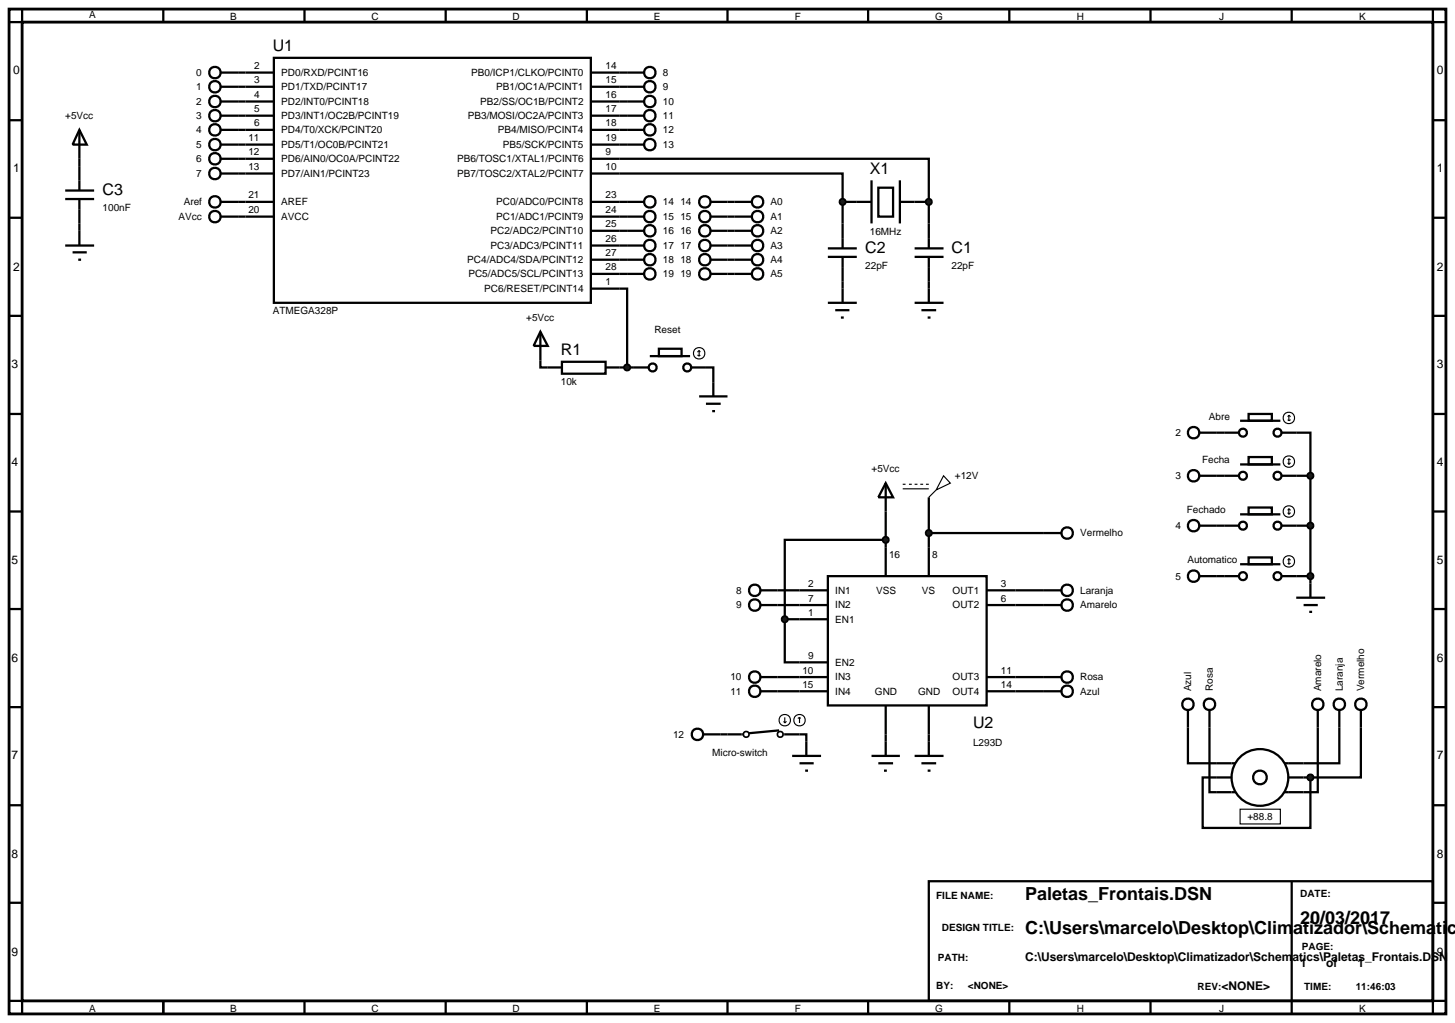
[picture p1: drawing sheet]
<svg xmlns="http://www.w3.org/2000/svg" width="257mm" height="180mm" viewBox="0 0 257 180" stroke-linecap="round" stroke-linejoin="round" font-family="sans-serif">
<path d="M1.6 1.6h253.4v177.2h-253.4zM3.9 3.9h248.8v172.6h-248.8z" fill="none" stroke="#000" stroke-width=".5"/>
<g fill="none" stroke="#000" stroke-width=".4">
<path d="M3.9 1.6v2.3h-2.3M28.8 1.6v2.3M38.9 12.8h9.4M38.9 15.3h9.4M38.9 17.9h9.4M48.3 10.2h55.9v43.2h-55.9zM53.7 1.6v2.3M78.6 1.6v2.3M103.5 1.6v2.3M104.2 12.8h9.4M104.2 15.3h9.4M104.2 17.9h9.4"/>
<path d="M128.3 1.6v2.3M153.1 1.6v2.3M178 1.6v2.3M202.9 1.6v2.3M227.8 1.6v2.3M252.7 1.6v2.3h2.3M1.6 21.2h2.3M1.6 38.4h2.3M14 28v1.3M14 39.4v1.3M38.9 20.4h9.4M38.9 22.9h9.4"/>
<path d="M38.9 25.5h9.4M38.9 28h9.4M38.9 30.6h9.4M38.9 35.6h9.4M38.9 38.2h9.4M104.2 28h59.6v7.6M104.2 30.6h44.4v5M104.2 20.4h9.4M104.2 22.9h9.4M104.2 25.5h9.4M104.2 35.6h9.4M104.2 38.2h9.4"/>
<path d="M125.3 35.6h7.3M125.3 38.2h7.3M148.6 35.6h2.5M148.6 35.6v3.8M161.3 35.6h2.5M163.8 35.6v3.8M252.7 21.2h2.3M252.7 38.4h2.3M1.6 55.7h2.3M104.2 50.9h6.4v13.9M104.2 40.7h9.4M104.2 43.3h9.4"/>
<path d="M104.2 45.8h9.4M104.2 48.3h9.4M125.3 40.7h7.3M125.3 43.3h7.3M125.3 45.8h7.3M125.3 48.3h7.3M148.6 49.6v1.3M163.8 49.6v1.3M252.7 55.7h2.3M1.6 73h2.3M95.3 63.6v1.2h3.8M99.1 63.8h7.7v2.1h-7.7z"/>
<path d="M106.8 64.8h7.6M114.6 62.8h7.1M116.2 61.5h4v1.3h-4zM122 64.8h3.8v5.1M123.3 69.9h5M124.5 71.2h2.6M125.6 72.5h.5M214.6 76.3h1.3M228.6 76.3h2.5v7.6M252.7 73h2.3M1.6 90.2h2.3M156.2 95.2h-17.8v14"/>
<path d="M156.2 90.2v6.3M163.8 87.7v8.8M163.8 94h20.3M214.6 92.7h1.3M214.6 83.9h1.3M228.6 92.7h2.5M228.6 83.9h2.5M231.1 83.9v19M252.7 90.2h2.3M1.6 107.4h2.3M137.1 104.1h3.9M137.1 106.7h3.9"/>
<path d="M137.1 119.4h3.9M138.4 109.2v7.6h2.6M138.4 109.2h2.6M179.1 104.1h5M179.1 106.7h5M179.1 119.4h5M214.6 101.6h1.3M228.6 101.6h2.5M252.7 107.4h2.3M1.6 124.7h2.3M127.1 129.5h1.2M137.1 121.9h3.9"/>
<path d="M141 129.5h1.2v1.3M156.2 129.5v1.3M163.8 129.5v1.3M179.1 121.9h5M209.5 128.3v6.3h5.1M213.3 128.3v11.4h1.3M214.6 137.1h-2.5v8.9h19v-8.9M229.9 137.1h1.2M232.4 128.3v11.4h-2.5M236.2 128.3v6.3h-6.3M240 128.3v8.8h-8.9M252.7 124.7h2.3"/>
<path d="M1.6 142h2.3M1.6 159.2h2.3M163.8 155.4h88.9v21.1h-88.9zM227.8 155.4v23.4M252.7 142h2.3M252.7 159.2h2.3M1.6 176.5h2.3v2.3M28.8 176.5v2.3M53.7 176.5v2.3M78.6 176.5v2.3M103.5 176.5v2.3M128.3 176.5v2.3"/>
<path d="M153.1 176.5v2.3M178 176.5v2.3M202.9 176.5v2.3M255 176.5h-2.3v2.3"/>
<circle cx="37.9" cy="17.9" r="1.01"/>
<circle cx="37.9" cy="15.3" r="1.01"/>
<circle cx="37.9" cy="12.8" r="1.01"/>
<circle cx="114.6" cy="12.8" r="1.01"/>
<circle cx="114.6" cy="15.3" r="1.01"/>
<circle cx="114.6" cy="17.9" r="1.01"/>
<circle cx="37.9" cy="30.6" r="1.01"/>
<circle cx="37.9" cy="28" r="1.01"/>
<circle cx="37.9" cy="35.6" r="1.01"/>
<circle cx="37.9" cy="22.9" r="1.01"/>
<circle cx="37.9" cy="25.5" r="1.01"/>
<circle cx="37.9" cy="38.2" r="1.01"/>
<circle cx="37.9" cy="20.4" r="1.01"/>
<circle cx="114.6" cy="35.6" r="1.01"/>
<circle cx="114.6" cy="22.9" r="1.01"/>
<circle cx="114.6" cy="25.5" r="1.01"/>
<circle cx="114.6" cy="38.2" r="1.01"/>
<circle cx="114.6" cy="20.4" r="1.01"/>
<circle cx="124.3" cy="35.6" r="1.01"/>
<circle cx="124.3" cy="38.2" r="1.01"/>
<circle cx="133.6" cy="35.6" r="1.01"/>
<circle cx="133.6" cy="38.2" r="1.01"/>
<circle cx="114.6" cy="48.3" r="1.01"/>
<circle cx="114.6" cy="45.8" r="1.01"/>
<circle cx="114.6" cy="40.7" r="1.01"/>
<circle cx="114.6" cy="43.3" r="1.01"/>
<circle cx="124.3" cy="43.3" r="1.01"/>
<circle cx="124.3" cy="40.7" r="1.01"/>
<circle cx="124.3" cy="48.3" r="1.01"/>
<circle cx="124.3" cy="45.8" r="1.01"/>
<circle cx="133.6" cy="48.3" r="1.01"/>
<circle cx="133.6" cy="45.8" r="1.01"/>
<circle cx="133.6" cy="40.7" r="1.01"/>
<circle cx="133.6" cy="43.3" r="1.01"/>
<circle cx="115.1" cy="64.8" r=".7"/>
<circle cx="121.2" cy="64.8" r=".7"/>
</g>
<g fill="none" stroke="#000" stroke-width=".2">
<path d="M123 62.6l.3 .2M123.3 61.8v1M123.3 61.8l-.3 .3M123.3 61.8l.2 .3M123.5 62.6l-.2 .2"/>
<circle cx="123.3" cy="62.3" r="1.01"/>
</g>
<path d="M110.2 64.5l.4-.2-.5 .5zM110.6 64.3l.3 .1 .2 .4zM111.1 64.8l-.1 .3-.4 .2zM110.1 64.8l.5 .5-.3-.1z" fill="#004000" stroke="#000" stroke-width=".4"/>
<path d="M110.1 64.8l.5-.5 .5 .5-.5 .5z" fill="#004000"/>
<path d="M151.1 35.6h2.6M153.7 31.8v7.6M154.9 33.1h2.6v5.1h-2.6zM158.7 31.8v7.6M158.7 35.6h2.6M163.8 39.4v4.4M95.3 58.5l1.3 2.5h-2.5zM95.3 58.5v5.1M161.3 45.3h5.1M161.3 43.8h5.1M163.8 45.3v4.3" fill="none" stroke="#000" stroke-width=".4"/>
<path d="M163.5 35.2l.3-.1-.5 .5zM163.8 35.1l.3 .1 .2 .4zM164.3 35.6l-.1 .3-.4 .2zM163.3 35.6l.5 .5-.4-.2z" fill="#004000" stroke="#000" stroke-width=".4"/>
<path d="M163.3 35.6l.5-.5 .5 .5-.5 .5z" fill="#004000"/>
<path d="M148.6 39.4v4.4M146 45.3h5.1M146 43.8h5.1M148.6 45.3v4.3" fill="none" stroke="#000" stroke-width=".4"/>
<path d="M148.3 35.2l.3-.1-.5 .5zM148.6 35.1l.3 .1 .2 .4zM149.1 35.6l-.1 .3-.4 .2zM148.1 35.6l.5 .5-.4-.2z" fill="#004000" stroke="#000" stroke-width=".4"/>
<path d="M148.1 35.6l.5-.5 .5 .5-.5 .5z" fill="#004000"/>
<g fill="none" stroke="#000" stroke-width=".4">
<path d="M11.5 35.1h5.1M11.5 33.6h5.1M14 22.9l1.3 2.6h-2.5zM14 22.9v5.1M14 29.3v4.3M14 35.1v4.3M11.5 43.3h5.1M12.8 44.5h2.5M13.8 45.8h.5M14 40.7v2.6M146 53.4h5.1M147.3 54.7h2.5"/>
<path d="M148.3 56h.5M148.6 50.9v2.5M161.3 53.4h5.1M162.5 54.7h2.6M163.6 56h.5M163.8 50.9v2.5M156.2 85.2l1.3 2.5h-2.6zM156.2 85.2v5M156.2 96.5v5.1M163.8 96.5v5.1M141 104.1h5M141 106.7h5"/>
<path d="M141 119.4h5M141 109.2h5M141 116.8h5M146 101.6h28v22.8h-28zM174 104.1h5.1M174 106.7h5.1M174 119.4h5.1M141 121.9h5M153.7 133.3h5M154.9 134.6h2.6M155.9 135.9h.5M156.2 124.4v5.1"/>
<path d="M156.2 130.8v2.5M161.3 133.3h5.1M162.5 134.6h2.6M163.6 135.9h.5M163.8 124.4v5.1M163.8 130.8v2.5M174 121.9h5.1"/>
</g>
<g fill="#004000" stroke="#000" stroke-width=".4">
<path d="M138.1 108.8l.3-.1-.5 .5zM138.4 108.7l.3 .1 .2 .4zM138.9 109.2l-.1 .3-.4 .2zM137.9 109.2l.5 .5-.4-.2z"/>
<path d="M155.8 94.9l.4-.2-.5 .5zM156.2 94.7l.3 .1 .2 .4zM156.7 95.2l-.1 .3-.4 .2zM155.7 95.2l.5 .5-.3-.1z"/>
</g>
<g fill="#004000">
<path d="M138.4 108.7l.5 .5-.5 .5-.5-.5z"/>
<path d="M155.7 95.2l.5-.5 .5 .5-.5 .5z"/>
</g>
<g fill="none" stroke="#000" stroke-width=".4">
<path d="M209.5 125.2v3.1M213.3 125.2v3.1M214.6 134.6h3.3M214.6 139.7h3.3M214.6 137.1h2.6M226.5 134.6h3.4M226.5 139.7h3.4M227.3 137.1h2.6M232.4 125.2v3.1M236.2 125.2v3.1M240 125.2v3.1"/>
<circle cx="209.5" cy="124.2" r="1.01"/>
<circle cx="213.3" cy="124.2" r="1.01"/>
<circle cx="222.2" cy="137.1" r="1.21"/>
<circle cx="222.2" cy="137.1" r="5"/>
<circle cx="232.4" cy="124.2" r="1.01"/>
<circle cx="236.2" cy="124.2" r="1.01"/>
<circle cx="240" cy="124.2" r="1.01"/>
</g>
<path d="M218.7 142.7h7.1v2.6h-7.1z" fill="none" stroke="#000" stroke-width=".2"/>
<path d="M230.7 136.8l.4-.2-.5 .5zM231.1 136.6l.4 .2 .1 .3zM231.1 137.6l.5-.5-.2 .4zM230.6 137.1l.5 .5-.3-.1z" fill="#004000" stroke="#000" stroke-width=".4"/>
<path d="M230.6 137.1l.5-.5 .5 .5-.5 .5z" fill="#004000"/>
<g fill="none" stroke="#000" stroke-width=".4">
<path d="M215.9 76.3h2.5M218.7 74.2h7.1M220.2 73h4.1v1.2h-4.1zM226 76.3h2.6M184.1 94h3.1M215.9 83.9h2.5M215.9 92.7h2.5M218.7 81.9h7.1M218.7 90.7h7.1M218.7 99.5h7.1M220.2 80.6h4.1v1.3h-4.1zM220.2 89.5h4.1v1.2h-4.1z"/>
<path d="M220.2 98.3h4.1v1.2h-4.1zM226 83.9h2.6M226 92.7h2.6M134.1 104.1h3M134.1 106.7h3M134.1 119.4h3M184.1 104.1h3.1M184.1 106.7h3.1M184.1 119.4h3.1M215.9 101.6h2.5M226 101.6h2.6M228.6 105.4h5.1"/>
<path d="M229.9 106.7h2.5M230.9 107.9h.5M231.1 102.9v2.5M124 129.5h3.1M128.3 129.5h2.7M134.1 121.9h3M137.4 128.8l-5.3 .5M138.2 129.5h2.8M139.7 133.3h5.1M141 134.6h2.5M142 135.9h.5M142.2 130.8v2.5"/>
<path d="M184.1 121.9h3.1"/>
<circle cx="219.2" cy="76.3" r=".7"/>
<circle cx="225.3" cy="76.3" r=".7"/>
<circle cx="188.2" cy="94" r="1.01"/>
<circle cx="219.2" cy="92.7" r=".7"/>
<circle cx="219.2" cy="83.9" r=".7"/>
<circle cx="225.3" cy="83.9" r=".7"/>
<circle cx="225.3" cy="92.7" r=".7"/>
<circle cx="133.1" cy="119.4" r="1.01"/>
<circle cx="133.1" cy="106.7" r="1.01"/>
<circle cx="133.1" cy="104.1" r="1.01"/>
<circle cx="188.2" cy="104.1" r="1.01"/>
<circle cx="188.2" cy="106.7" r="1.01"/>
<circle cx="188.2" cy="119.4" r="1.01"/>
<circle cx="219.2" cy="101.6" r=".7"/>
<circle cx="225.3" cy="101.6" r=".7"/>
<circle cx="123" cy="129.5" r="1.01"/>
<circle cx="133.1" cy="121.9" r="1.01"/>
<circle cx="188.2" cy="121.9" r="1.01"/>
</g>
<g fill="none" stroke="#000" stroke-width=".3">
<circle cx="131.6" cy="129.5" r=".51"/>
<circle cx="137.6" cy="129.5" r=".51"/>
</g>
<g fill="none" stroke="#000" stroke-width=".2">
<path d="M227.1 74l.2 .2M227.3 73.2v1M227.3 73.2l-.2 .3M227.3 73.2l.3 .3M227.6 74l-.3 .2M227.1 81.6l.2 .3M227.1 90.4l.2 .3M227.1 99.3l.2 .2M227.3 80.9v1M227.3 89.7v1M227.3 98.5v1M227.3 80.9l-.2 .2"/>
<path d="M227.3 80.9l.3 .2M227.3 89.7l-.2 .3M227.3 89.7l.3 .3M227.3 98.5l-.2 .3M227.3 98.5l.3 .3M227.6 81.6l-.3 .3M227.6 90.4l-.3 .3M227.6 99.3l-.3 .2M138.2 127.2l.2 .3M138.4 126.5v1M138.7 127.2l-.3 .3M141 126.5l-.3 .2"/>
<path d="M141 126.5l.2 .2M141 126.5v1"/>
<circle cx="227.3" cy="73.7" r="1.01"/>
<circle cx="227.3" cy="99" r="1.01"/>
<circle cx="227.3" cy="90.2" r="1.01"/>
<circle cx="227.3" cy="81.4" r="1.01"/>
<circle cx="138.4" cy="127" r="1.01"/>
<circle cx="141" cy="127" r="1.01"/>
</g>
<g fill="#004000" stroke="#000" stroke-width=".4">
<path d="M230.7 101.3l.4-.2-.5 .5zM231.1 101.1l.3 .1 .2 .4zM231.1 102.1l.5-.5-.2 .4zM230.6 101.6l.5 .5-.3-.1z"/>
<path d="M230.8 92.3l.3-.1-.5 .5zM231.1 92.2l.4 .2 .1 .3zM231.1 93.2l.5-.5-.2 .4zM230.6 92.7l.5 .5-.3-.1z"/>
<path d="M230.8 83.5l.3-.1-.5 .5zM231.1 83.4l.4 .2 .1 .3zM231.1 84.4l.5-.5-.1 .3zM230.6 83.9l.5 .5-.3-.1z"/>
</g>
<g fill="#004000">
<path d="M230.6 101.6l.5-.5 .5 .5-.5 .5z"/>
<path d="M231.1 92.2l.5 .5-.5 .5-.5-.5z"/>
<path d="M231.1 83.4l.5 .5-.5 .5-.5-.5z"/>
</g>
<g fill="none" stroke="#000" stroke-width=".4">
<path d="M211.6 76.3h3M211.6 83.9h3M211.6 92.7h3M211.6 101.6h3"/>
<circle cx="210.5" cy="76.3" r="1.01"/>
<circle cx="210.5" cy="83.9" r="1.01"/>
<circle cx="210.5" cy="92.7" r="1.01"/>
<circle cx="210.5" cy="101.6" r="1.01"/>
</g>
<path d="M159.2 85.4h.5M159.2 86.2h4.6M160.3 85.4h.5M161.3 85.4h.5M162.3 85.4h.5M163.3 85.4h.5M165.1 86.4l-1.3 1.3M166.4 83.9l1.2 1.3-2.5 1.2z" fill="none" stroke="#000" stroke-width=".2"/>
<path d="M163.5 93.6l.3-.1-.5 .5zM163.8 93.5l.4 .2 .1 .3zM164.3 94l-.2 .4-.3 .1zM163.3 94l.5 .5-.3-.1z" fill="#004000" stroke="#000" stroke-width=".4"/>
<path d="M163.8 93.5l.5 .5-.5 .5-.5-.5z" fill="#004000"/>
<g font-size="3.2">
<text x="180.8" y="158.8">Paletas_Frontais.DSN</text>
<text x="180.8" y="164.7">C:\Users\marcelo\Desktop\Climatizador\Schematics</text>
<text x="229.3" y="162.9">20/03/2017</text>
</g>
<g font-size="2.8">
<text x="48.1" y="9.1">U1</text>
<text x="18.1" y="34.4">C3</text>
<text x="153.4" y="30.7">X1</text>
<text x="152.6" y="44.6">C2</text>
<text x="167.8" y="44.6">C1</text>
<text x="98.9" y="62.7">R1</text>
<text x="171.6" y="128.4">U2</text>
</g>
<g font-size="2.1">
<text x="2.3" y="13.1">0</text>
<text x="253.4" y="13.1">0</text>
<text x="2.3" y="30.4">1</text>
<text x="253.4" y="30.4">1</text>
<text x="2.3" y="47.7">2</text>
<text x="253.4" y="47.7">2</text>
<text x="2" y="64.9">3</text>
<text x="253.4" y="64.9">3</text>
<text x="2" y="82.2">4</text>
<text x="253.4" y="82.2">4</text>
<text x="2" y="99.4">5</text>
<text x="253.4" y="99.4">5</text>
<text x="2" y="116.7">6</text>
<text x="253.4" y="116.7">6</text>
<text x="2" y="133.9">7</text>
<text x="253.4" y="133.9">7</text>
<text x="2" y="151.2">8</text>
<text x="253.4" y="151.2">8</text>
<text x="2" y="168.5">9</text>
<text x="180.8" y="169.5">C:\Users\marcelo\Desktop\Climatizador\Schematics\Paletas_Frontais.DSN</text>
<text x="229.3" y="170.5">1</text>
<text x="233.9" y="170.5">of</text>
<text x="239.4" y="170.5">1</text>
<text x="253.4" y="168.5">9</text>
<text x="215.4" y="174.6">&lt;NONE&gt;</text>
</g>
<g font-size="1.8">
<text x="15.7" y="3.2">A</text>
<text x="40.6" y="3.5">B</text>
<text x="65.5" y="3.5">C</text>
<text x="90.4" y="3.5">D</text>
<text x="115.3" y="3.5">E</text>
<text x="140.2" y="3.5">F</text>
<text x="164.9" y="3.5">G</text>
<text x="189.9" y="3.5">H</text>
<text x="215" y="3.5">J</text>
<text x="239.7" y="3.5">K</text>
<text x="34.6" y="13.4">0</text>
<text x="34.6" y="15.9">1</text>
<text x="44.8" y="17.3">4</text>
<text x="44.8" y="14.7">3</text>
<text x="44.8" y="12.2">2</text>
<text x="49.6" y="15.9">PD1/TXD/PCINT17</text>
<text x="49.6" y="13.4">PD0/RXD/PCINT16</text>
<text x="83.1" y="13.4">PB0/ICP1/CLKO/PCINT0</text>
<text x="87.5" y="15.9">PB1/OC1A/PCINT1</text>
<text x="106.8" y="12.2">14</text>
<text x="106.8" y="14.7">15</text>
<text x="106.8" y="17.3">16</text>
<text x="116.9" y="13.4">8</text>
<text x="116.9" y="15.9">9</text>
<text x="11.5" y="21">+5Vcc</text>
<text x="34.6" y="18.5">2</text>
<text x="34.6" y="21">3</text>
<text x="34.6" y="23.5">4</text>
<text x="44.8" y="22.3">6</text>
<text x="44.8" y="19.8">5</text>
<text x="49.6" y="23.5">PD4/T0/XCK/PCINT20</text>
<text x="49.6" y="21">PD3/INT1/OC2B/PCINT19</text>
<text x="49.6" y="18.5">PD2/INT0/PCINT18</text>
<text x="82.5" y="21">PB3/MOSI/OC2A/PCINT3</text>
<text x="84.7" y="18.5">PB2/SS/OC1B/PCINT2</text>
<text x="87.8" y="23.5">PB4/MISO/PCINT4</text>
<text x="106.8" y="19.8">17</text>
<text x="106.8" y="22.3">18</text>
<text x="116.9" y="18.5">10</text>
<text x="116.9" y="21">11</text>
<text x="116.9" y="23.5">12</text>
<text x="34.6" y="26.1">5</text>
<text x="34.6" y="28.6">6</text>
<text x="43.8" y="27.4">12</text>
<text x="43.8" y="24.9">11</text>
<text x="43.8" y="30">13</text>
<text x="49.6" y="28.6">PD6/AIN0/OC0A/PCINT22</text>
<text x="49.6" y="26.1">PD5/T1/OC0B/PCINT21</text>
<text x="80.6" y="28.6">PB6/TOSC1/XTAL1/PCINT6</text>
<text x="88.7" y="26.1">PB5/SCK/PCINT5</text>
<text x="106.8" y="24.9">19</text>
<text x="106.8" y="30">10</text>
<text x="106.8" y="27.4">9</text>
<text x="116.9" y="26.1">13</text>
<text x="34.6" y="31.2">7</text>
<text x="43.8" y="35">21</text>
<text x="49.6" y="31.2">PD7/AIN1/PCINT23</text>
<text x="80.6" y="31.2">PB7/TOSC2/XTAL2/PCINT7</text>
<text x="106.8" y="35">23</text>
<text x="18.1" y="37.2">100nF</text>
<text x="31.5" y="38.8">AVcc</text>
<text x="32.4" y="36.2">Aref</text>
<text x="43.8" y="37.6">20</text>
<text x="49.6" y="38.8">AVCC</text>
<text x="49.6" y="36.2">AREF</text>
<text x="86.5" y="41.3">PC2/ADC2/PCINT10</text>
<text x="87.5" y="38.8">PC1/ADC1/PCINT9</text>
<text x="87.5" y="36.2">PC0/ADC0/PCINT8</text>
<text x="106.8" y="40.1">25</text>
<text x="106.8" y="37.6">24</text>
<text x="116.9" y="36.2">14</text>
<text x="116.9" y="38.8">15</text>
<text x="116.9" y="41.3">16</text>
<text x="120" y="36.2">14</text>
<text x="120" y="38.8">15</text>
<text x="120" y="41.3">16</text>
<text x="135.9" y="36.2">A0</text>
<text x="135.9" y="38.8">A1</text>
<text x="135.9" y="41.3">A2</text>
<text x="153.4" y="41.5">16MHz</text>
<text x="82.4" y="46.4">PC4/ADC4/SDA/PCINT12</text>
<text x="86.5" y="43.9">PC3/ADC3/PCINT11</text>
<text x="106.8" y="47.7">28</text>
<text x="106.8" y="45.2">27</text>
<text x="106.8" y="42.7">26</text>
<text x="116.9" y="43.9">17</text>
<text x="116.9" y="46.4">18</text>
<text x="120" y="43.9">17</text>
<text x="120" y="46.4">18</text>
<text x="135.9" y="43.9">A3</text>
<text x="135.9" y="46.4">A4</text>
<text x="152.6" y="47.4">22pF</text>
<text x="167.8" y="47.4">22pF</text>
<text x="82.6" y="48.9">PC5/ADC5/SCL/PCINT13</text>
<text x="85.4" y="51.5">PC6/RESET/PCINT14</text>
<text x="106.8" y="50.3">1</text>
<text x="116.9" y="48.9">19</text>
<text x="120" y="48.9">19</text>
<text x="135.9" y="48.9">A5</text>
<text x="48.1" y="55.4">ATMEGA328P</text>
<text x="92.8" y="56.6">+5Vcc</text>
<text x="115.4" y="58.7">Reset</text>
<text x="98.9" y="67.9">10k</text>
<text x="207.3" y="76.9">2</text>
<text x="213.2" y="74">Abre</text>
<text x="153.7" y="83.2">+5Vcc</text>
<text x="212" y="81.6">Fecha</text>
<text x="168.4" y="84.5">+12V</text>
<text x="207.3" y="84.5">3</text>
<text x="190.5" y="94.6">Vermelho</text>
<text x="207.3" y="93.3">4</text>
<text x="209.3" y="90.5">Fechado</text>
<text x="156.8" y="98.4">16</text>
<text x="164.4" y="98.4">8</text>
<text x="209.4" y="99.3">Automatico</text>
<text x="129.8" y="104.7">8</text>
<text x="129.8" y="107.3">9</text>
<text x="142.5" y="103.5">2</text>
<text x="142.5" y="106.1">7</text>
<text x="147.3" y="104.7">IN1</text>
<text x="147.3" y="107.3">IN2</text>
<text x="154.5" y="104.7">VSS</text>
<text x="162.6" y="104.7">VS</text>
<text x="168" y="104.7">OUT1</text>
<text x="168" y="107.3">OUT2</text>
<text x="176.5" y="103.5">3</text>
<text x="176.5" y="106.1">6</text>
<text x="190.5" y="104.7">Laranja</text>
<text x="190.5" y="107.3">Amarelo</text>
<text x="207.3" y="102.2">5</text>
<text x="142.5" y="108.6">1</text>
<text x="147.3" y="109.8">EN1</text>
<text x="128.8" y="120">10</text>
<text x="141.5" y="118.8">10</text>
<text x="142.5" y="116.2">9</text>
<text x="147.3" y="120">IN3</text>
<text x="147.3" y="117.4">EN2</text>
<text x="168" y="120">OUT3</text>
<text x="176.5" y="118.8">11</text>
<text x="190.5" y="120">Rosa</text>
<text x="128.8" y="122.5">11</text>
<text x="141.5" y="121.3">15</text>
<text x="147.3" y="122.5">IN4</text>
<text x="154.3" y="122.6">GND</text>
<text x="161.9" y="122.6">GND</text>
<text x="168" y="122.5">OUT4</text>
<text x="176.5" y="121.3">14</text>
<text x="190.5" y="122.5">Azul</text>
<text x="210.1" y="121.9" transform="rotate(-90 210.1 121.9)">Azul</text>
<text x="213.9" y="121.9" transform="rotate(-90 213.9 121.9)">Rosa</text>
<text x="233" y="121.9" transform="rotate(-90 233 121.9)">Amarelo</text>
<text x="236.8" y="121.9" transform="rotate(-90 236.8 121.9)">Laranja</text>
<text x="240.6" y="121.9" transform="rotate(-90 240.6 121.9)">Vermelho</text>
<text x="118.7" y="130.1">12</text>
<text x="171.6" y="131.5">L293D</text>
<text x="125.6" y="133.3">Micro-switch</text>
<text x="220" y="144.6">+88.8</text>
<text x="165.1" y="158.6">FILE NAME:</text>
<text x="229.3" y="158.1">DATE:</text>
<text x="166.1" y="164.2">DESIGN TITLE:</text>
<text x="229.6" y="167.5">PAGE:</text>
<text x="165.4" y="169.5">PATH:</text>
<text x="15.7" y="178.4">A</text>
<text x="40.6" y="178.4">B</text>
<text x="65.5" y="178.4">C</text>
<text x="90.4" y="178.4">D</text>
<text x="115.3" y="178.4">E</text>
<text x="140.2" y="178.4">F</text>
<text x="164.9" y="178.4">G</text>
<text x="165.1" y="174.4">BY:</text>
<text x="170.7" y="174.4">&lt;NONE&gt;</text>
<text x="189.9" y="178.4">H</text>
<text x="211.2" y="174.6">REV:</text>
<text x="215" y="178.4">J</text>
<text x="230" y="174.6">TIME:</text>
<text x="239.1" y="174.6">11:46:03</text>
<text x="239.7" y="178.4">K</text>
</g>
</svg>
